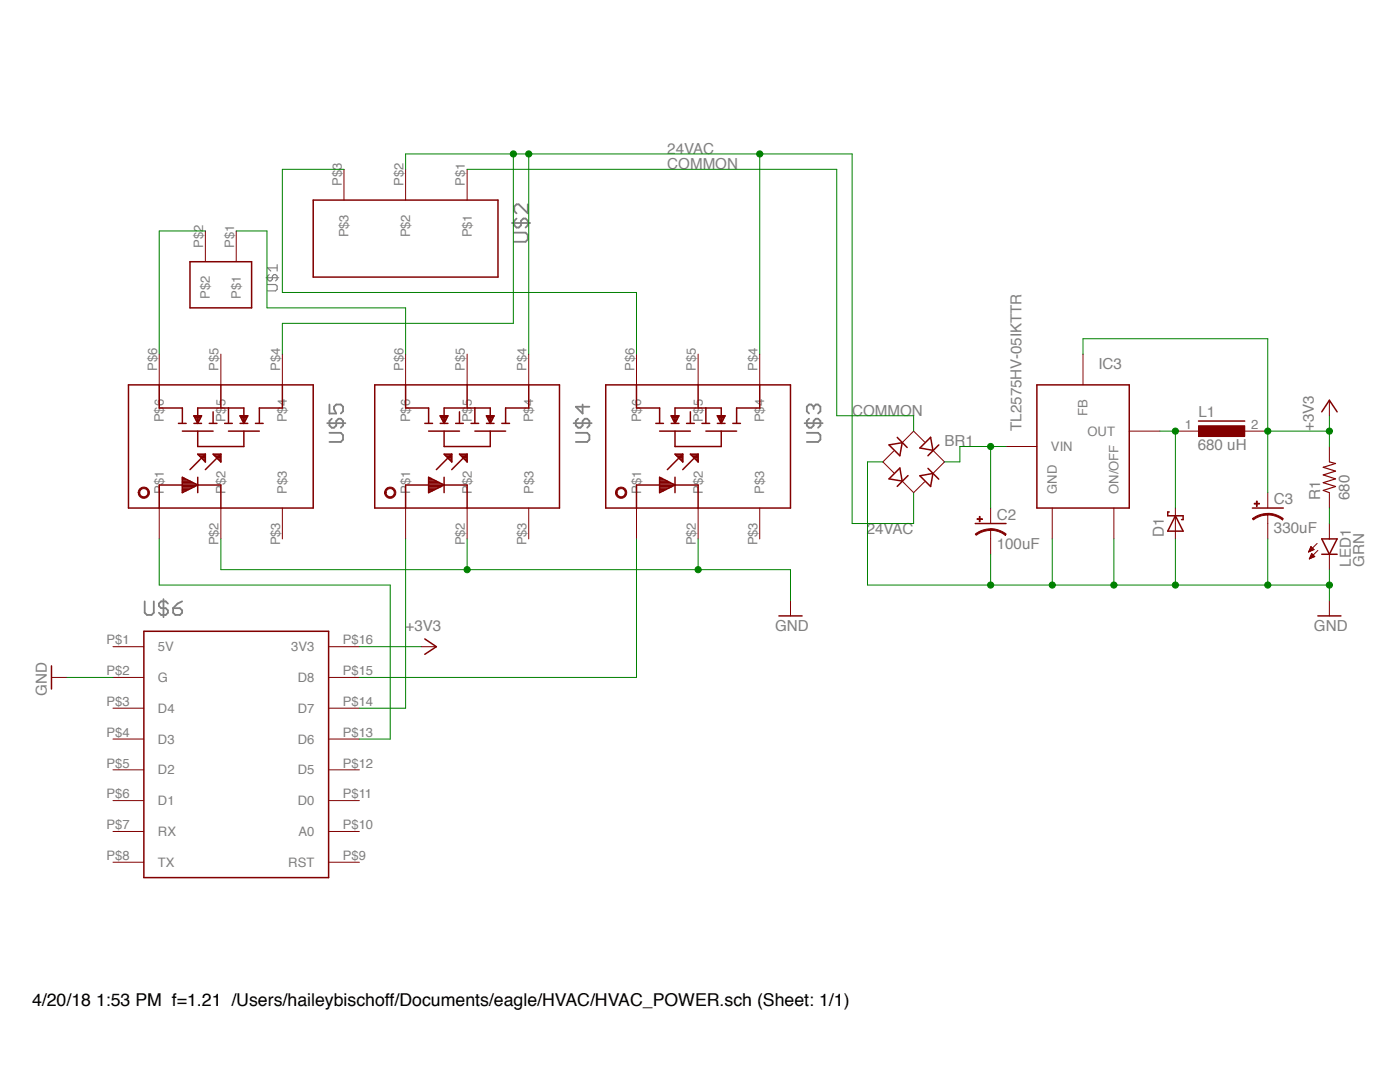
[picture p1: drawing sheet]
<svg xmlns="http://www.w3.org/2000/svg" width="279mm" height="216mm" viewBox="0 0 279 216" stroke-linecap="round" stroke-linejoin="round" font-family="sans-serif">
<path d="M53.1 55.4h2.5M53.4 56.8h1.6l.3 .3v.6l-.3 .3h-1.6M53.7 54.8l-.3 .3v.6l.3 .4h.3l.4-.4v-.6l.3-.3h.3l.3 .3v.6l-.3 .4M55.3 52.8v1.3M55.3 53.5h-1.9l.6 .6" fill="none" stroke="#808080" stroke-width=".23"/>
<g fill="none" stroke="#808080" stroke-width=".36">
<path d="M102.2 44.5h3.6M102.6 46.4h2.3l.4 .5v.9l-.4 .4h-2.3M103.1 43.6l-.5 .5v.9l.5 .4h.4l.5-.4v-.9l.4-.5h.5l.4 .5v.9l-.4 .4M105.3 40.8v1.8l-1.8-1.8h-.4l-.5 .4v.9l.5 .5M65.3 84.4h3.6M65.7 86.4h2.3l.5 .4v.9l-.5 .5h-2.3M65.7 80.7v1.8h1.4l-.4-.9v-.4l.4-.5h.9l.5 .5v.9l-.5 .4M66.2 83.6l-.5 .4v.9l.5 .4h.5l.4-.4v-.9l.5-.4h.4l.5 .4v.9l-.5 .4M114.5 84.4h3.6M114.9 86.4h2.3l.4 .4v.9l-.4 .5h-2.3M115.4 83.6l-.5 .4v.9l.5 .4h.4l.5-.4v-.9l.4-.4h.5l.4 .4v.9l-.4 .4M116.3 80.7v1.8l-1.4-1.3h2.7"/>
<path d="M160.6 84.4h3.6M161 86.4h2.3l.4 .4v.9l-.4 .5h-2.3M161.5 83.6l-.5 .4v.9l.5 .4h.4l.5-.4v-.9l.4-.4h.5l.4 .4v.9l-.4 .4M162.4 81.2l.4-.5h.5l.4 .5v.9l-.4 .4M162.4 81.2v.4M162.4 81.2l-.5-.5h-.4l-.5 .5v.9l.5 .4M28.9 120v2.3l.4 .4h.9l.5-.4v-2.3M32.6 119.6v3.6M36.3 120l-.9 .4-.9 1M33.5 120.4l-.4-.4h-.9l-.5 .4v.5l.5 .5h.9l.4 .4v.5l-.4 .4h-.9l-.5-.4M34.5 121.4h1.4l.4 .4v.5l-.4 .4h-.9l-.5-.4z"/>
</g>
<path d="M177.4 88.8l2.6-.5-.4 2.6zM179.1 87.3l1.9 2M179.6 93.4l.4 2.6-2.6-.4zM181.2 94.9l-2.1 2.2M183.6 94.9l2.6-.4-.5 2.6zM185.2 93.5l2.2 2.1M185.7 87.3l.5 2.6-2.6-.5zM187.4 88.8l-2.2 2.1M239.2 84h9.2" fill="none" stroke="#820000" stroke-width=".3"/>
<path d="M178.4 90l-2.2 2.2 2.2 2.1M180 96l2.3 2.3 2.2-2.2M184.5 88.2l-2.2-2.2-2.3 2.3M186.2 89.9l2.3 2.3-2.3 2.3" fill="none" stroke="#820000" stroke-width=".2"/>
<path d="M239.2 84.9h9.2v2.2h-9.2z" fill="#820000"/>
<g fill="none" stroke="#820000" stroke-width=".2">
<path d="M216.1 70.7v6.1M200.8 89.1h6.1M225.4 86h6.1M234.6 86h6.1M239.2 84.9h9.2v2.2h-9.2zM246.9 86h6.1M265.3 89.1v3.1M265.3 98.3v3.1M197.7 105.7v1.8M210 101.4v6.1M222.3 101.4v6.1M234.6 101.4v6.1"/>
<path d="M261.2 110.1h.1M261.2 110h.3M261.3 109.8h.6M261.3 111.5h.1M261.4 109.7h.8M261.4 111.4h.3M261.4 109.5h.7M261.5 111.2h.6M261.5 109.4h.4M261.5 111h.9M261.6 109.2h.2M261.6 110.9h.6"/>
<path d="M261.6 109.1l-.4 1M261.6 109.1l.6 .6M261.6 109.1h.1M261.6 110.7h.5M261.7 110.6h.2M262.2 109.7l-1 .4M262.4 111.1l-.6-.6-.5 1M262.4 111.1l-1.1 .4M262.9 108.4l-1.7 1.7M263 109.8l-1.7 1.7M265.3 104.5v3M265.3 110.6v3.1"/>
</g>
<path d="M206.9 76.8h18.5v24.6h-18.5zM194.6 104.5h6.2M233.3 102.2h-.2v.7h3v.8h-.3M234.6 102.9l1.5 3.1h-3zM263.8 107.5h3.1l-1.6 3.1zM263.8 110.6h3.1" fill="none" stroke="#820000" stroke-width=".3"/>
<path d="M265.3 92.2l1.2 .3-2.4 .7 2.4 .8-2.4 .8 2.4 .8-2.4 .7 2.4 .8-2.4 .8 1.2 .4" fill="none" stroke="#820000" stroke-width=".23"/>
<path d="M197.7 105.5l1.4 .2 1.7 .9-.2 .2-1.4-.7-1.5-.3z" fill-rule="evenodd" fill="#820000"/>
<path d="M197.7 105.5l1.4 .2 1.7 .9-.2 .2-1.4-.7-1.5-.3z" fill="none" stroke="#820000" stroke-width=".2"/>
<path d="M194.6 106.6l.7-.5 1-.4 1.4-.2v.3a4.9 4.9 0 0 0-2.9 1z" fill-rule="evenodd" fill="#820000"/>
<path d="M194.6 106.6l.7-.5 1-.4 1.4-.2v.3a4.9 4.9 0 0 0-2.9 1z" fill="none" stroke="#820000" stroke-width=".2"/>
<path d="M195 103.5h1v.2h-1z" fill="#820000"/>
<path d="M195 103.5h1.1v.2h-1.1z" fill="none" stroke="#820000" stroke-width=".2"/>
<path d="M195.4 103h.2v1.1h-.2z" fill="#820000"/>
<path d="M195.4 103h.2v1.1h-.2zM197.7 101.4v3.1M197.7 107.5v3.1M253 102.6v1.9" fill="none" stroke="#820000" stroke-width=".2"/>
<path d="M249.9 101.4h6.2" fill="none" stroke="#820000" stroke-width=".3"/>
<path d="M253 102.4l1.4 .2 1.7 .9-.2 .2-1.3-.7-1.6-.3z" fill-rule="evenodd" fill="#820000"/>
<path d="M253 102.4l1.4 .2 1.7 .9-.2 .2-1.3-.7-1.6-.3z" fill="none" stroke="#820000" stroke-width=".2"/>
<path d="M249.9 103.5l1.2-.7 1.1-.3 .8-.1v.4a4.5 4.5 0 0 0-2.9 .9z" fill-rule="evenodd" fill="#820000"/>
<path d="M249.9 103.5l1.2-.7 1.1-.3h.8v.3a4.5 4.5 0 0 0-2.9 .9z" fill="none" stroke="#820000" stroke-width=".2"/>
<path d="M250.3 100.4h1.1v.2h-1.1z" fill="#820000"/>
<path d="M250.3 100.4h1.1v.2h-1.1z" fill="none" stroke="#820000" stroke-width=".2"/>
<path d="M250.7 100h.2v1h-.2z" fill="#820000"/>
<g fill="none" stroke="#820000" stroke-width=".2">
<path d="M68.6 33.8v6.1M80.9 33.8v6.1M93.2 33.8v6.1M41 46.1v6.1M47.1 46.1v6.1M127 70.7v6.1M139.3 70.7v6.1M151.6 70.7v6.1M250.7 100h.2v1h-.2zM253 98.3v3.1M127 101.4v6.1M139.3 101.4v6.1"/>
<path d="M151.6 101.4v6.1M253 104.5v3M265.3 119.8v3.1"/>
</g>
<g fill="none" stroke="#820000" stroke-width=".3">
<path d="M62.5 39.9h36.9v15.4h-36.9zM37.9 52.2h12.3v9.2h-12.3zM120.9 76.8h36.9v24.6h-36.9zM127 76.8v4.6h4.6v3.1M139.3 76.8v4.6M151.6 76.8v4.6h-4.6v3.1M130.9 84.5h1.5M131.6 95.2l3.1 1.6-3.1 1.5zM131.6 98.2h.2M131.6 97.9h.8M131.6 97.7h1.3M131.6 97.4h1.9"/>
<path d="M131.6 97.1h2.4M131.6 96.8h3M131.6 96.6h2.7M131.6 96.3h2.2M131.6 96h1.6M131.6 95.7h1.1M131.6 95.5h.5M131.6 96.8h-4.6v4.6M131.6 86h6.2M133.9 84.5h1.6M133.9 83h1.6l-.8 1.5zM134 83.1h1.4"/>
<path d="M134.1 83.3h1.2M134.3 83.6h.9M134.4 83.9h.6M134.6 84.2h.3M134.7 84.4h.1M134.7 84.5v-3.1h9.2v3.1M134.7 86v3.1h9.2v-3.1M134.7 95.2v3.1M134.7 96.8h4.6v4.6M134.9 90.8h1.4M135.1 91.1h1.2M135.4 91.3h.9"/>
<path d="M135.7 91.6h.6M136 91.9h.3M136.3 90.6l-3.1 3.1M136.3 90.6h-1.6l1.6 1.6M136.3 90.6v1.6M136.3 92.2h.1M137 84.5h1.6M137.8 82.2v2.3M137.9 90.8h1.4M138.2 91.1h1.1M138.5 91.3h.8M138.8 91.6h.5"/>
<path d="M139 91.9h.3M139.3 90.6v1.6M139.3 90.6l-3 3.1M139.3 90.6h-1.5l1.5 1.6M139.3 92.2h.1M140.1 84.5h1.5M140.9 86h6.1M140.9 81.4v3.1M143.2 84.5h1.5M143.2 83h1.5l-.8 1.5zM143.2 83.1h1.4M143.4 83.3h1.1"/>
<path d="M143.5 83.6h.9M143.6 83.9h.6M143.8 84.2h.3M143.9 84.4h.1M146.2 84.5h1.6M263 122.9h4.6"/>
</g>
<path d="M123.2 97.5a1.12 1.12 0 0 1 1.7 .3 1.12 1.12 0 0 1-.7 1.6 1.12 1.12 0 0 1-1.4-1.1h.3a.82 .82 0 0 1 1.2-.8 .82 .82 0 0 1 .2 1.4 .82 .82 0 0 1-1.3-.4l-.1-.2h-.3z" fill-rule="evenodd" fill="#820000"/>
<path d="M80.9 70.7v6.1M93.2 70.7v6.1M105.5 70.7v6.1M123.2 97.5a1.12 1.12 0 0 1 1.8 .3 1.12 1.12 0 0 1-.8 1.6 1.12 1.12 0 0 1-1.4-1.1h.3a.82 .82 0 0 1 1.2-.8 .82 .82 0 0 1 .2 1.4 .82 .82 0 0 1-1.3-.4l-.1-.2h-.3zM80.9 101.4v6.1M93.2 101.4v6.1M105.5 101.4v6.1" fill="none" stroke="#820000" stroke-width=".2"/>
<g fill="none" stroke="#820000" stroke-width=".3">
<path d="M74.8 76.8h36.9v24.6h-36.9zM80.9 76.8v4.6h4.6v3.1M93.2 76.8v4.6M105.5 76.8v4.6h-4.6v3.1M84.8 84.5h1.5M85.5 95.2l3.1 1.6-3.1 1.5zM85.5 98.2h.2M85.5 97.9h.8M85.5 97.7h1.3M85.5 97.4h1.9M85.5 97.1h2.4M85.5 96.8h3"/>
<path d="M85.5 96.6h2.7M85.5 96.3h2.2M85.5 96h1.6M85.5 95.7h1.1M85.5 95.5h.5M85.5 96.8h-4.6v4.6M85.5 86h6.2M87.8 84.5h1.6M87.8 83h1.6l-.8 1.5zM87.9 83.1h1.4M88.1 83.3h1.1M88.2 83.6h.9"/>
<path d="M88.3 83.9h.6M88.5 84.2h.3M88.6 84.4h.1M88.6 84.5v-3.1h9.2v3.1M88.6 86v3.1h9.2v-3.1M88.6 95.2v3.1M88.6 96.8h4.6v4.6M88.8 90.8h1.4M89.1 91.1h1.1M89.3 91.3h.9M89.6 91.6h.6M89.9 91.9h.3"/>
<path d="M90.2 90.6l-3.1 3.1M90.2 90.6h-1.6l1.6 1.6M90.2 90.6v1.6M90.2 92.2h.1M90.9 84.5h1.6M91.7 82.2v2.3M91.8 90.8h1.4M92.1 91.1h1.1M92.4 91.3h.8M92.7 91.6h.5M92.9 91.9h.3M93.2 90.6v1.6"/>
<path d="M93.2 90.6l-3 3.1M93.2 90.6h-1.5l1.5 1.6M93.2 92.2h.1M94 84.5h1.5M94.8 86h6.1M94.8 81.4v3.1M97.1 84.5h1.5M97.1 83h1.5l-.8 1.5zM97.1 83.1h1.5M97.3 83.3h1.1M97.4 83.6h.9M97.5 83.9h.6"/>
<path d="M97.7 84.2h.3M97.8 84.4h.1M100.1 84.5h1.6"/>
</g>
<path d="M77.1 97.5a1.13 1.13 0 0 1 1.8 .3 1.13 1.13 0 0 1-.8 1.6 1.13 1.13 0 0 1-1.4-1.1h.3a.83 .83 0 0 1 1.3-.7 .83 .83 0 0 1 .1 1.4 .83 .83 0 0 1-1.3-.5l-.1-.2h-.3z" fill-rule="evenodd" fill="#820000"/>
<path d="M31.8 70.7v6.1M44.1 70.7v6.1M56.4 70.7v6.1M77.1 97.5a1.13 1.13 0 0 1 1.8 .3 1.13 1.13 0 0 1-.8 1.6 1.13 1.13 0 0 1-1.4-1.1h.4a.83 .83 0 0 1 1.2-.7 .83 .83 0 0 1 .1 1.4 .83 .83 0 0 1-1.3-.5v-.2h-.4zM31.8 101.4v6.1M44.1 101.4v6.1M56.4 101.4v6.1" fill="none" stroke="#820000" stroke-width=".2"/>
<g fill="none" stroke="#820000" stroke-width=".3">
<path d="M25.6 76.8h36.9v24.6h-36.9zM31.8 76.8v4.6h4.6v3.1M44.1 76.8v4.6M56.4 76.8v4.6h-4.6v3.1M35.6 84.5h1.6M36.4 95.2l3.1 1.6-3.1 1.5zM36.4 98.2h.2M36.4 97.9h.7M36.4 97.7h1.3M36.4 97.4h1.8M36.4 97.1h2.4M36.4 96.8h2.9"/>
<path d="M36.4 96.6h2.6M36.4 96.3h2.1M36.4 96h1.5M36.4 95.7h1M36.4 95.5h.4M36.4 96.8h-4.6v4.6M36.4 86h6.1M38.7 84.5h1.5M38.7 83h1.5l-.7 1.5zM38.7 83.1h1.5M38.9 83.3h1.1M39 83.6h.9"/>
<path d="M39.2 83.9h.6M39.3 84.2h.3M39.4 84.4h.1M39.5 84.5v-3.1h9.2v3.1M39.5 86v3.1h9.2v-3.1M39.5 95.2v3.1M39.5 96.8h4.6v4.6M39.6 90.8h1.4M39.9 91.1h1.1M40.2 91.3h.8M40.4 91.6h.6M40.7 91.9h.3"/>
<path d="M41 90.6l-3.1 3.1M41 90.6h-1.5l1.5 1.6M41 90.6v1.6M41 92.2h.1M41.8 84.5h1.5M42.5 82.2v2.3M42.7 90.8h1.4M43 91.1h1.1M43.2 91.3h.9M43.5 91.6h.6M43.8 91.9h.3M44.1 92.2h.1"/>
<path d="M44.1 90.6v1.6M44.1 90.6l-3.1 3.1M44.1 90.6h-1.6l1.6 1.6M44.8 84.5h1.6M45.6 86h6.2M45.6 81.4v3.1M47.9 84.5h1.6M47.9 83h1.6l-.8 1.5zM48 83.1h1.4M48.1 83.3h1.1M48.2 83.6h.9M48.4 83.9h.6"/>
<path d="M48.5 84.2h.3M48.6 84.4h.1M51 84.5h1.5"/>
</g>
<path d="M28 97.5a1.12 1.12 0 0 1 1.7 .3 1.12 1.12 0 0 1-.7 1.6 1.12 1.12 0 0 1-1.4-1.1h.3a.82 .82 0 0 1 1.1-.8 .82 .82 0 0 1 .3 1.4 .82 .82 0 0 1-1.4-.4v-.2h-.3z" fill-rule="evenodd" fill="#820000"/>
<g fill="none" stroke="#820000" stroke-width=".2">
<path d="M265.3 79.9v3.1M28 97.5a1.12 1.12 0 0 1 1.7 .3 1.12 1.12 0 0 1-.7 1.6 1.12 1.12 0 0 1-1.4-1.1h.3a.82 .82 0 0 1 1.1-.8 .82 .82 0 0 1 .3 1.4 .82 .82 0 0 1-1.4-.4v-.2h-.3zM157.8 119.8v3.1M10.3 135.2h3M22.5 129h6.2M22.5 135.2h6.2M65.6 129h6.1M65.6 135.2h6.1M84 129h3.1M22.5 141.3h6.2M22.5 147.5h6.2M22.5 153.6h6.2"/>
<path d="M22.5 159.8h6.2M65.6 141.3h6.1M65.6 147.5h6.1M65.6 153.6h6.1M65.6 159.8h6.1M22.5 165.9h6.2M22.5 172h6.2M65.6 165.9h6.1M65.6 172h6.1"/>
</g>
<path d="M263.8 82.2l1.5-2.3 1.6 2.3M10.3 132.9v4.6M28.7 126h36.9v49.1h-36.9zM84.8 127.5l2.3 1.5-2.3 1.6M155.5 122.9h4.6" fill="none" stroke="#820000" stroke-width=".3"/>
<path d="M234.6 107.5v9.2h30.7v-3M253 107.5v9.2" fill="none" stroke="#008100" stroke-width=".2"/>
<circle cx="253" cy="116.7" r=".61" fill="#008100"/>
<g fill="none" stroke="#008100" stroke-width=".2">
<path d="M222.3 107.5v9.2h12.3"/>
<circle cx="253" cy="116.7" r=".61"/>
</g>
<circle cx="234.6" cy="116.7" r=".61" fill="#008100"/>
<g fill="none" stroke="#008100" stroke-width=".2">
<path d="M210 107.5v9.2h12.3"/>
<circle cx="234.6" cy="116.7" r=".61"/>
</g>
<circle cx="222.3" cy="116.7" r=".61" fill="#008100"/>
<g fill="none" stroke="#008100" stroke-width=".2">
<path d="M197.7 110.6v6.1h12.3"/>
<circle cx="222.3" cy="116.7" r=".61"/>
</g>
<circle cx="210" cy="116.7" r=".61" fill="#008100"/>
<circle cx="210" cy="116.7" r=".61" fill="none" stroke="#008100" stroke-width=".2"/>
<circle cx="197.7" cy="116.7" r=".61" fill="#008100"/>
<g fill="none" stroke="#008100" stroke-width=".2">
<path d="M176.2 92.2h-3.1v24.5h24.6M265.3 116.7v3.1"/>
<circle cx="197.7" cy="116.7" r=".61"/>
</g>
<circle cx="265.3" cy="116.7" r=".61" fill="#008100"/>
<g fill="none" stroke="#008100" stroke-width=".2">
<path d="M44.1 107.5v6.2h95.2M93.2 107.5v6.2"/>
<circle cx="265.3" cy="116.7" r=".61"/>
</g>
<circle cx="93.2" cy="113.7" r=".61" fill="#008100"/>
<g fill="none" stroke="#008100" stroke-width=".2">
<path d="M139.3 107.5v6.2h18.5"/>
<circle cx="93.2" cy="113.7" r=".61"/>
</g>
<circle cx="139.3" cy="113.7" r=".61" fill="#008100"/>
<g fill="none" stroke="#008100" stroke-width=".2">
<path d="M231.5 86h3.1v15.4M157.8 113.7v6.1M13.3 135.2h9.2"/>
<circle cx="139.3" cy="113.7" r=".61"/>
</g>
<circle cx="234.6" cy="86" r=".61" fill="#008100"/>
<g fill="none" stroke="#008100" stroke-width=".2">
<path d="M80.9 33.8v-3.1h89.2v73.8h12.2v-6.2M151.6 30.7v40M265.3 101.4v3.1"/>
<circle cx="234.6" cy="86" r=".61"/>
</g>
<circle cx="151.6" cy="30.7" r=".61" fill="#008100"/>
<g fill="none" stroke="#008100" stroke-width=".2">
<path d="M105.5 30.7v40"/>
<circle cx="151.6" cy="30.7" r=".61"/>
</g>
<circle cx="105.5" cy="30.7" r=".61" fill="#008100"/>
<g fill="none" stroke="#008100" stroke-width=".2">
<path d="M102.5 30.7v33.8h-46.1v6.2"/>
<circle cx="105.5" cy="30.7" r=".61"/>
</g>
<circle cx="102.4" cy="30.7" r=".61" fill="#008100"/>
<g fill="none" stroke="#008100" stroke-width=".2">
<path d="M68.6 33.8h-12.2v24.6h70.6v12.3M93.2 33.8h73.8v49.2h15.3v3M41 46.1h-9.2v24.6M47.1 46.1h6.2v15.3h27.6v9.3M265.3 89.1v-3.1h-12.3v12.3M31.8 107.5v9.2h46.1v30.8h-6.2"/>
<circle cx="102.5" cy="30.7" r=".61"/>
</g>
<circle cx="253" cy="86" r=".61" fill="#008100"/>
<g fill="none" stroke="#008100" stroke-width=".2">
<path d="M216.1 70.7v-3.1h36.9v18.4M265.3 83v3"/>
<circle cx="253" cy="86" r=".61"/>
</g>
<circle cx="265.3" cy="86" r=".61" fill="#008100"/>
<g fill="none" stroke="#008100" stroke-width=".2">
<path d="M200.8 89.1h-3.1v12.3M80.9 107.5v33.8h-9.2M127 107.5v27.7h-55.3M71.7 129h12.3"/>
<circle cx="265.3" cy="86" r=".61"/>
</g>
<circle cx="197.7" cy="89.1" r=".61" fill="#008100"/>
<g fill="none" stroke="#008100" stroke-width=".2">
<path d="M197.7 89.1h-6.1v3.1h-3.1"/>
<circle cx="197.7" cy="89.1" r=".61"/>
</g>
<text font-size="3.5" x="6.4" y="200.8">4/20/18 1:53 PM f=1.21 /Users/haileybischoff/Documents/eagle/HVAC/HVAC_POWER.sch (Sheet: 1/1)</text>
<g font-size="3" fill="#808080">
<text x="133.2" y="30.7">24VAC</text>
<text x="133.2" y="33.8">COMMON</text>
<text x="219.2" y="73.7">IC3</text>
<text x="170" y="82.9">COMMON</text>
<text x="239.2" y="83.2">L1</text>
<text x="188.5" y="89.1">BR1</text>
<text x="203.8" y="86" transform="rotate(-90 203.8 86)">TL2575HV-05IKTTR</text>
<text x="239" y="89.7">680 uH</text>
<text x="262.2" y="86" transform="rotate(-90 262.2 86)">+3V3</text>
<text x="254.2" y="100.6">C3</text>
<text x="263.5" y="99.8" transform="rotate(-90 263.5 99.8)">R1</text>
<text x="269.3" y="99.8" transform="rotate(-90 269.3 99.8)">680</text>
<text x="173" y="106.6">24VAC</text>
<text x="198.9" y="103.7">C2</text>
<text x="232.3" y="107.2" transform="rotate(-90 232.3 107.2)">D1</text>
<text x="254.2" y="106.4">330uF</text>
<text x="198.9" y="109.5">100uF</text>
<text x="269.6" y="113.1" transform="rotate(-90 269.6 113.1)">LED1</text>
<text x="272.2" y="113.1" transform="rotate(-90 272.2 113.1)">GRN</text>
<text x="80.9" y="126">+3V3</text>
<text x="154.7" y="126">GND</text>
<text x="262.2" y="126">GND</text>
<text x="9.3" y="138.8" transform="rotate(-90 9.3 138.8)">GND</text>
</g>
<g font-size="2.6" fill="#808080">
<text x="68.2" y="37.1" transform="rotate(-90 68.2 37.1)">P$3</text>
<text x="80.5" y="37.1" transform="rotate(-90 80.5 37.1)">P$2</text>
<text x="92.8" y="37.1" transform="rotate(-90 92.8 37.1)">P$1</text>
<text x="69.6" y="47.4" transform="rotate(-90 69.6 47.4)">P$3</text>
<text x="81.9" y="47.4" transform="rotate(-90 81.9 47.4)">P$2</text>
<text x="94.1" y="47.4" transform="rotate(-90 94.1 47.4)">P$1</text>
<text x="40.6" y="49.4" transform="rotate(-90 40.6 49.4)">P$2</text>
<text x="46.7" y="49.4" transform="rotate(-90 46.7 49.4)">P$1</text>
<text x="41.9" y="59.7" transform="rotate(-90 41.9 59.7)">P$2</text>
<text x="48.1" y="59.7" transform="rotate(-90 48.1 59.7)">P$1</text>
<text x="31.3" y="74" transform="rotate(-90 31.3 74)">P$6</text>
<text x="43.6" y="74" transform="rotate(-90 43.6 74)">P$5</text>
<text x="55.9" y="74" transform="rotate(-90 55.9 74)">P$4</text>
<text x="80.5" y="74" transform="rotate(-90 80.5 74)">P$6</text>
<text x="92.8" y="74" transform="rotate(-90 92.8 74)">P$5</text>
<text x="105.1" y="74" transform="rotate(-90 105.1 74)">P$4</text>
<text x="126.6" y="74" transform="rotate(-90 126.6 74)">P$6</text>
<text x="138.9" y="74" transform="rotate(-90 138.9 74)">P$5</text>
<text x="151.2" y="74" transform="rotate(-90 151.2 74)">P$4</text>
<text x="217.1" y="82.9" transform="rotate(-90 217.1 82.9)">FB</text>
<text x="32.7" y="84.3" transform="rotate(-90 32.7 84.3)">P$6</text>
<text x="45" y="84.3" transform="rotate(-90 45 84.3)">P$5</text>
<text x="57.3" y="84.3" transform="rotate(-90 57.3 84.3)">P$4</text>
<text x="81.9" y="84.3" transform="rotate(-90 81.9 84.3)">P$6</text>
<text x="94.1" y="84.3" transform="rotate(-90 94.1 84.3)">P$5</text>
<text x="106.4" y="84.3" transform="rotate(-90 106.4 84.3)">P$4</text>
<text x="127.9" y="84.3" transform="rotate(-90 127.9 84.3)">P$6</text>
<text x="140.2" y="84.3" transform="rotate(-90 140.2 84.3)">P$5</text>
<text x="152.5" y="84.3" transform="rotate(-90 152.5 84.3)">P$4</text>
<text x="217" y="86.9">OUT</text>
<text x="236.5" y="85.6">1</text>
<text x="249.7" y="85.6">2</text>
<text x="209.7" y="90">VIN</text>
<text x="32.7" y="98.6" transform="rotate(-90 32.7 98.6)">P$1</text>
<text x="45" y="98.6" transform="rotate(-90 45 98.6)">P$2</text>
<text x="57.3" y="98.6" transform="rotate(-90 57.3 98.6)">P$3</text>
<text x="81.9" y="98.6" transform="rotate(-90 81.9 98.6)">P$1</text>
<text x="94.1" y="98.6" transform="rotate(-90 94.1 98.6)">P$2</text>
<text x="106.4" y="98.6" transform="rotate(-90 106.4 98.6)">P$3</text>
<text x="127.9" y="98.6" transform="rotate(-90 127.9 98.6)">P$1</text>
<text x="140.2" y="98.6" transform="rotate(-90 140.2 98.6)">P$2</text>
<text x="152.5" y="98.6" transform="rotate(-90 152.5 98.6)">P$3</text>
<text x="210.9" y="98.6" transform="rotate(-90 210.9 98.6)">GND</text>
<text x="223.2" y="98.6" transform="rotate(-90 223.2 98.6)">ON/OFF</text>
<text x="43.6" y="108.8" transform="rotate(-90 43.6 108.8)">P$2</text>
<text x="55.9" y="108.8" transform="rotate(-90 55.9 108.8)">P$3</text>
<text x="92.8" y="108.8" transform="rotate(-90 92.8 108.8)">P$2</text>
<text x="105.1" y="108.8" transform="rotate(-90 105.1 108.8)">P$3</text>
<text x="138.9" y="108.8" transform="rotate(-90 138.9 108.8)">P$2</text>
<text x="151.2" y="108.8" transform="rotate(-90 151.2 108.8)">P$3</text>
<text x="21.2" y="128.6">P$1</text>
<text x="31.5" y="130">5V</text>
<text x="58.1" y="129.9">3V3</text>
<text x="68.4" y="128.6">P$16</text>
<text x="21.2" y="134.7">P$2</text>
<text x="31.5" y="136.1">G</text>
<text x="59.4" y="136.1">D8</text>
<text x="68.4" y="134.7">P$15</text>
<text x="21.2" y="140.9">P$3</text>
<text x="31.5" y="142.2">D4</text>
<text x="59.4" y="142.2">D7</text>
<text x="68.4" y="140.9">P$14</text>
<text x="21.2" y="147">P$4</text>
<text x="31.5" y="148.4">D3</text>
<text x="59.4" y="148.4">D6</text>
<text x="68.4" y="147">P$13</text>
<text x="21.2" y="153.2">P$5</text>
<text x="31.5" y="154.5">D2</text>
<text x="59.4" y="154.5">D5</text>
<text x="68.4" y="153.2">P$12</text>
<text x="21.2" y="159.3">P$6</text>
<text x="31.5" y="160.7">D1</text>
<text x="59.4" y="160.7">D0</text>
<text x="68.4" y="159.3">P$11</text>
<text x="21.2" y="165.5">P$7</text>
<text x="31.5" y="166.8">RX</text>
<text x="59.6" y="166.8">A0</text>
<text x="68.4" y="165.5">P$10</text>
<text x="21.2" y="171.6">P$8</text>
<text x="31.5" y="173">TX</text>
<text x="57.5" y="173">RST</text>
<text x="68.4" y="171.6">P$9</text>
</g>
</svg>
